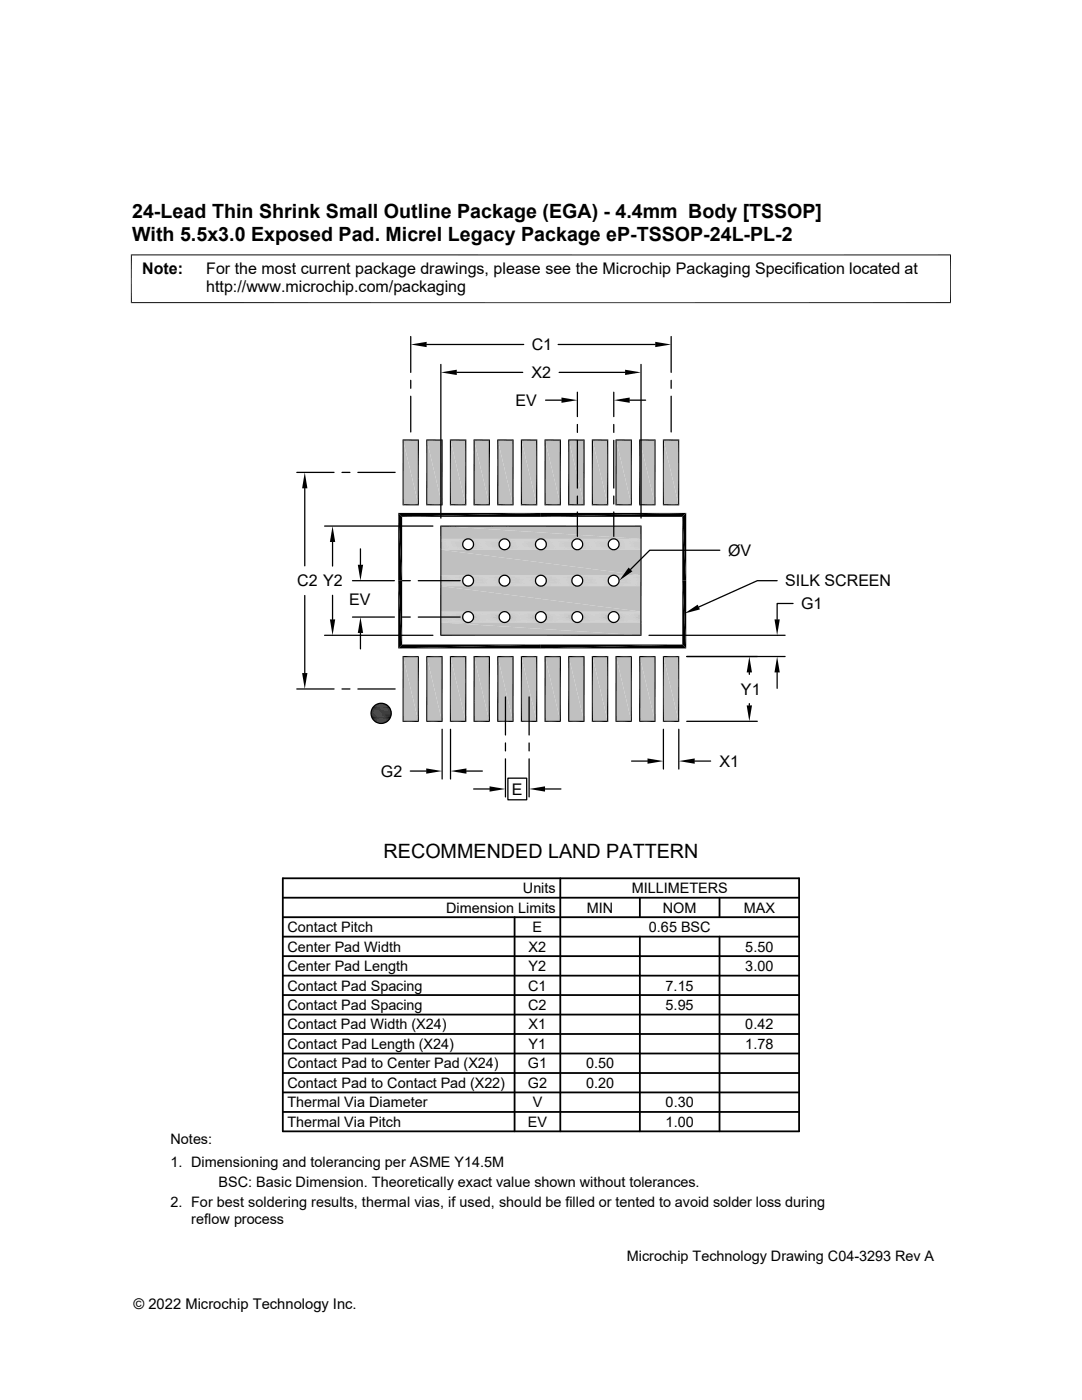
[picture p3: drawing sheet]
<svg xmlns="http://www.w3.org/2000/svg" width="216mm" height="279mm" viewBox="0 0 216 279" stroke-linecap="round" stroke-linejoin="round" font-family="sans-serif">
<g fill="#c0c0c0">
<path d="M80.4 87.8l3.1 12.9h-3.1z"/>
<path d="M80.4 87.8h3.1v12.9z"/>
<path d="M80.4 131l3.1 13h-3.1z"/>
<path d="M80.4 131h3.1v13z"/>
<path d="M85.2 131l3 13h-3z"/>
<path d="M85.2 131h3v13z"/>
<path d="M89.9 131l3 13h-3z"/>
<path d="M89.9 131h3v13z"/>
<path d="M94.6 131l3 13h-3z"/>
<path d="M94.6 131h3v13z"/>
<path d="M99.3 131l3.1 13h-3.1z"/>
<path d="M99.3 131h3.1v13z"/>
<path d="M104 131l3.1 13h-3.1z"/>
<path d="M104 131h3.1v13z"/>
<path d="M108.8 131l3 13h-3z"/>
<path d="M108.8 131h3v13z"/>
<path d="M113.5 131l3 13h-3z"/>
<path d="M113.5 131h3v13z"/>
<path d="M118.2 131l3.1 13h-3.1z"/>
<path d="M118.2 131h3.1v13z"/>
<path d="M122.9 131l3.1 13h-3.1z"/>
<path d="M122.9 131h3.1v13z"/>
<path d="M127.7 131l3 13h-3z"/>
<path d="M127.7 131h3v13z"/>
<path d="M132.4 131l3 13h-3z"/>
<path d="M132.4 131h3v13z"/>
<path d="M87.9 105l40 2.5h-40z"/>
<path d="M87.9 105h40v2.5z"/>
</g>
<g fill="none" stroke="#c0c0c0" stroke-width=".2">
<path d="M87.9 107.6h5.4M87.9 107.6h5.2M87.9 107.7h5M87.9 107.8h4.9M87.9 108h4.7M87.9 108.1h4.6M87.9 108.3h4.5M87.9 108.7h4.4M87.9 108.9h4.5M87.9 109.1h4.6M87.9 109.3h4.7M87.9 109.4h4.9"/>
<path d="M87.9 109.5h5M87.9 109.6h5.2M87.9 109.7h5.4M93.5 107.6h7.1M93.5 109.7h7.1M93.7 107.6h6.7M93.7 109.6h6.7M93.9 107.7h6.3M93.9 109.5h6.3M94.1 109.4h5.9M94.1 107.8h5.9M94.2 109.3h5.7"/>
<path d="M94.2 108h5.7M94.3 108.1h5.4M94.3 109.1h5.4M94.4 108.9h5.3M94.4 108.3h5.3M94.5 108.7h5.1M100.8 107.6h7M100.8 109.7h7M101 109.6h6.6M101 107.6h6.6M101.2 107.7h6.2M101.2 109.5h6.2"/>
<path d="M101.3 107.8h6M101.3 109.4h6M101.5 109.3h5.6M101.5 108h5.6M101.6 109.1h5.4M101.6 108.1h5.4M101.7 108.9h5.2M101.7 108.3h5.2M101.7 108.7h5.1M108 107.6h7.1M108 109.7h7.1M108.2 107.6h6.7"/>
<path d="M108.2 109.6h6.7M108.4 109.5h6.3M108.4 107.7h6.3M108.6 107.8h5.9M108.6 109.4h5.9M108.7 109.3h5.7M108.7 108h5.7M108.9 108.1h5.4M108.9 109.1h5.4M108.9 108.9h5.3M108.9 108.3h5.3M109 108.7h5.1"/>
<path d="M115.3 109.7h7.1M115.3 107.6h7.1M115.5 107.6h6.7M115.5 109.6h6.7M115.7 107.7h6.3M115.7 109.5h6.3M115.8 109.4h6M115.8 107.8h6M116 108h5.6M116 109.3h5.6M116.1 109.1h5.4M116.1 108.1h5.4"/>
<path d="M116.2 108.9h5.2M116.2 108.3h5.2M116.3 108.7h5.1M122.6 107.6h5.3M122.6 109.7h5.3M122.8 107.6h5.1M122.8 109.6h5.1M122.9 109.5h5M122.9 107.7h5M123.1 107.8h4.8M123.1 109.4h4.8M123.3 109.3h4.6"/>
<path d="M123.3 108h4.6M123.4 108.1h4.5M123.4 109.1h4.5M123.5 108.9h4.4M123.5 108.3h4.4M123.5 108.7h4.4"/>
</g>
<path d="M87.9 108.5h4.4M94.5 108.5h5.1M101.7 108.5h5.1M109 108.5h5.1M116.3 108.5h5.1M123.5 108.5h4.4" fill="none" stroke="#c0c0c0" stroke-width=".21"/>
<g fill="#c0c0c0">
<path d="M87.9 109.7l40 5.1h-40z"/>
<path d="M87.9 109.7h40v5.1z"/>
</g>
<g fill="none" stroke="#c0c0c0" stroke-width=".2">
<path d="M87.9 114.8h5.4M87.9 114.9h5.2M87.9 115h5M87.9 115.1h4.9M87.9 115.2h4.7M87.9 115.4h4.6M87.9 115.8h4.4M87.9 116h4.4M87.9 116.4h4.6M87.9 116.5h4.7M87.9 116.7h4.9M87.9 116.8h5"/>
<path d="M87.9 116.9h5.2M87.9 117h5.4M93.5 114.8h7.1M93.5 117h7.1M93.7 114.9h6.7M93.7 116.9h6.7M93.9 115h6.3M93.9 116.8h6.3M94.1 116.7h5.9M94.1 115.1h5.9M94.2 116.5h5.7M94.2 115.2h5.7"/>
<path d="M94.3 115.4h5.4M94.3 116.4h5.4M94.5 116h5.1M94.5 115.8h5.1M100.8 114.8h7M100.8 117h7M101 116.9h6.6M101 114.9h6.6M101.2 115h6.2M101.2 116.8h6.2M101.3 115.1h6M101.3 116.7h6"/>
<path d="M101.5 116.5h5.6M101.5 115.2h5.6M101.6 116.4h5.4M101.6 115.4h5.4M101.7 115.8h5.1M101.7 116h5.1M108 114.8h7.1M108 117h7.1M108.2 114.9h6.7M108.2 116.9h6.7M108.4 116.8h6.3M108.4 115h6.3"/>
<path d="M108.6 115.1h5.9M108.6 116.7h5.9M108.7 116.5h5.7M108.7 115.2h5.7M108.9 115.4h5.4M108.9 116.4h5.4M109 115.8h5.1M109 116h5.1M115.3 117h7.1M115.3 114.8h7.1M115.5 114.9h6.7M115.5 116.9h6.7"/>
<path d="M115.7 115h6.3M115.7 116.8h6.3M115.8 116.7h6M115.8 115.1h6M116 115.2h5.6M116 116.5h5.6M116.1 116.4h5.4M116.1 115.4h5.4M116.3 115.8h5.1M116.3 116h5.1M122.6 114.8h5.3M122.6 117h5.3"/>
<path d="M122.8 114.9h5.1M122.8 116.9h5.1M122.9 116.8h5M122.9 115h5M123.1 115.1h4.8M123.1 116.7h4.8M123.3 116.5h4.6M123.3 115.2h4.6M123.4 115.4h4.5M123.4 116.4h4.5M123.5 116h4.4M123.5 115.8h4.4"/>
</g>
<path d="M87.9 115.6h4.5M87.9 116.2h4.5M94.4 116.2h5.3M94.4 115.6h5.3M101.7 116.2h5.2M101.7 115.6h5.2M108.9 116.2h5.3M108.9 115.6h5.3M116.2 116.2h5.2M116.2 115.6h5.2M123.5 116.2h4.4M123.5 115.6h4.4" fill="none" stroke="#c0c0c0" stroke-width=".21"/>
<g fill="#c0c0c0">
<path d="M87.9 117l40 5.1h-40z"/>
<path d="M87.9 117h40v5.1z"/>
</g>
<g fill="none" stroke="#c0c0c0" stroke-width=".2">
<path d="M87.9 122.1h5.4M87.9 122.1h5.2M87.9 122.2h5M87.9 122.4h4.9M87.9 122.5h4.7M87.9 122.7h4.6M87.9 122.9h4.5M87.9 123.1h4.4M87.9 123.5h4.5M87.9 123.6h4.6M87.9 123.8h4.7M87.9 124h4.9"/>
<path d="M87.9 124.1h5M87.9 124.2h5.2M87.9 124.2h5.4M93.5 122.1h7.1M93.5 124.2h7.1M93.7 122.1h6.7M93.7 124.2h6.7M93.9 122.2h6.3M93.9 124.1h6.3M94.1 124h5.9M94.1 122.4h5.9M94.2 123.8h5.7"/>
<path d="M94.2 122.5h5.7M94.3 122.7h5.4M94.3 123.6h5.4M94.4 123.5h5.3M94.4 122.9h5.3M94.5 123.1h5.1M100.8 122.1h7M100.8 124.2h7M101 124.2h6.6M101 122.1h6.6M101.2 122.2h6.2M101.2 124.1h6.2"/>
<path d="M101.3 122.4h6M101.3 124h6M101.5 123.8h5.6M101.5 122.5h5.6M101.6 123.6h5.4M101.6 122.7h5.4M101.7 123.5h5.2M101.7 122.9h5.2M101.7 123.1h5.1M108 122.1h7.1M108 124.2h7.1M108.2 122.1h6.7"/>
<path d="M108.2 124.2h6.7M108.4 124.1h6.3M108.4 122.2h6.3M108.6 122.4h5.9M108.6 124h5.9M108.7 123.8h5.7M108.7 122.5h5.7M108.9 122.7h5.4M108.9 123.6h5.4M108.9 123.5h5.3M108.9 122.9h5.3M109 123.1h5.1"/>
<path d="M115.3 124.2h7.1M115.3 122.1h7.1M115.5 122.1h6.7M115.5 124.2h6.7M115.7 122.2h6.3M115.7 124.1h6.3M115.8 124h6M115.8 122.4h6M116 122.5h5.6M116 123.8h5.6M116.1 123.6h5.4M116.1 122.7h5.4"/>
<path d="M116.2 123.5h5.2M116.2 122.9h5.2M116.3 123.1h5.1M122.6 122.1h5.3M122.6 124.2h5.3M122.8 122.1h5.1M122.8 124.2h5.1M122.9 124.1h5M122.9 122.2h5M123.1 122.4h4.8M123.1 124h4.8M123.3 123.8h4.6"/>
<path d="M123.3 122.5h4.6M123.4 122.7h4.5M123.4 123.6h4.5M123.5 123.5h4.4M123.5 122.9h4.4M123.5 123.1h4.4"/>
</g>
<path d="M87.9 123.3h4.4M94.5 123.3h5.1M101.7 123.3h5.1M109 123.3h5.1M116.3 123.3h5.1M123.5 123.3h4.4" fill="none" stroke="#c0c0c0" stroke-width=".21"/>
<g fill="#c0c0c0">
<path d="M87.9 124.2l40 2.6h-40z"/>
<path d="M87.9 124.2h40v2.6z"/>
<path d="M132.4 87.8l3 12.9h-3z"/>
<path d="M132.4 87.8h3v12.9z"/>
<path d="M127.7 87.8l3 12.9h-3z"/>
<path d="M127.7 87.8h3v12.9z"/>
<path d="M122.9 87.8l3.1 12.9h-3.1z"/>
<path d="M122.9 87.8h3.1v12.9z"/>
<path d="M118.2 87.8l3.1 12.9h-3.1z"/>
<path d="M118.2 87.8h3.1v12.9z"/>
<path d="M113.5 87.8l3 12.9h-3z"/>
<path d="M113.5 87.8h3v12.9z"/>
<path d="M108.8 87.8l3 12.9h-3z"/>
<path d="M108.8 87.8h3v12.9z"/>
<path d="M104 87.8l3.1 12.9h-3.1z"/>
<path d="M104 87.8h3.1v12.9z"/>
<path d="M99.3 87.8l3.1 12.9h-3.1z"/>
<path d="M99.3 87.8h3.1v12.9z"/>
<path d="M94.6 87.8l3 12.9h-3z"/>
<path d="M94.6 87.8h3v12.9z"/>
<path d="M89.9 87.8l3 12.9h-3z"/>
<path d="M89.9 87.8h3v12.9z"/>
<path d="M85.2 87.8l3 12.9h-3z"/>
<path d="M85.2 87.8h3v12.9z"/>
</g>
<g fill="none" stroke="#000" stroke-width=".21">
<path d="M80.4 87.7v13.2M83.5 87.7v13.2M85.2 87.7v13.2M89.9 87.7v13.2M126 87.7v13.2M130.7 87.7v13.2M132.4 87.7v13.2M135.4 87.7v13.2M80.4 130.9v13.2M83.5 130.9v13.2M85.2 130.9v13.2M89.9 130.9v13.2"/>
<path d="M126 130.9v13.2M130.7 130.9v13.2M132.4 130.9v13.2M135.4 130.9v13.2"/>
</g>
<g fill="none" stroke="#000" stroke-width=".23">
<path d="M80.3 87.8h3.3M85 87.8h3.3M88.2 87.7v13.2M89.8 87.8h3.2M92.9 87.7v13.2M94.5 87.8h3.3M94.6 87.7v13.2M97.7 87.7v13.2M99.2 87.8h3.3M99.3 87.7v13.2M102.4 87.7v13.2M103.9 87.8h3.3"/>
<path d="M104 87.7v13.2M107.1 87.7v13.2M108.6 87.8h3.3M108.8 87.7v13.2M111.8 87.7v13.2M113.4 87.8h3.2M113.5 87.7v13.2M116.5 87.7v13.2M118.1 87.8h3.3M118.2 87.7v13.2M121.3 87.7v13.2M122.8 87.8h3.3"/>
<path d="M122.9 87.7v13.2M127.6 87.7v13.2M130.8 87.8h-3.3M132.3 87.8h3.2M80.3 100.7h3.3M85 100.7h3.3M87.8 105h40.2M88 104.9v22M89.8 100.7h3.2M94.5 100.7h3.3M99.2 100.7h3.3M103.9 100.7h3.3"/>
<path d="M108.6 100.7h3.3M113.4 100.7h3.2M118.1 100.7h3.3M122.8 100.7h3.3M127.5 100.7h3.3M127.9 104.9v22M132.3 100.7h3.2M80.3 131h3.3M85 131h3.3M87.8 126.8h40.2M88.2 130.9v13.2M89.8 131h3.2"/>
<path d="M92.9 130.9v13.2M94.5 131h3.3M94.6 130.9v13.2M97.7 130.9v13.2M99.2 131h3.3M99.3 130.9v13.2M102.4 130.9v13.2M103.9 131h3.3M104 130.9v13.2M107.1 130.9v13.2M108.6 131h3.3M108.8 130.9v13.2"/>
<path d="M111.8 130.9v13.2M113.4 131h3.2M113.5 130.9v13.2M116.5 130.9v13.2M118.1 131h3.3M118.2 130.9v13.2M121.3 130.9v13.2M122.8 131h3.3M122.9 130.9v13.2M127.5 131h3.3M127.6 130.9v13.2M132.3 131h3.2"/>
<path d="M80.3 144h3.3M85 144h3.3M89.8 144h3.2M94.5 144h3.3M99.2 144h3.3M103.9 144h3.3M108.6 144h3.3M113.4 144h3.2M118.1 144h3.3M122.8 144h3.3M127.5 144h3.3M132.3 144h3.2"/>
</g>
<g fill="none" stroke="#000" stroke-width=".25">
<path d="M82 67.2v7.1M82 75.9v1.6M82 79.1v7.1M85.1 68.7h19.4M88 72.7v30.7M91.1 74.3h13.2M108.9 79.9h3.1M111.4 68.7h19.3M111.6 74.3h13.1M115.2 78.3v4.8M122.5 78.3v4.8M125.6 79.9h3.2"/>
<path d="M127.9 72.7v30.7M133.9 67.2v7.1M133.9 75.9v1.6M133.9 79.1v7.1M59.2 94.3h7.5M60.8 97.5v15.4M68.2 94.3h1.6M71.4 94.3h7.4M115.2 84.7v1.6M115.2 87.9v9.5M115.2 99v1.6M122.5 84.7v1.6"/>
<path d="M122.5 87.9v9.5M122.5 99v1.6M60.8 118.9v15.4M64.8 105h21.6M66.4 108.2v4.8M66.4 118.8v4.8M70.3 115.9h8.4M71.9 109.5v3.2M80.3 115.9h1.6M83.5 115.9h8.3M115.2 102.2v4.8M122.5 102.2v4.8"/>
<path d="M143.6 109.8h-14l-3.8 3.8M155.1 115.9h-4l-11.7 5.2M59.2 137.5h7.5M64.8 126.8h21.6M68.2 137.5h1.6M70.3 123.1h8.4M71.4 137.5h7.4M71.9 126.3v3.2M80.3 123.1h1.6M83.5 123.1h8.3M100.9 139.1v7.6M105.6 139.1v7.6"/>
<path d="M129.5 126.8h27.2M137 131h19.7M149.5 134.2v.4M155.1 134.2v3.2M158.2 120.4h-3.1v3.2M81.9 153.9h3.1M88.2 145.5v10M89.9 145.5v10M93.1 153.9h3.1M94.5 157.5h3.2M100.9 148.3v1.6M100.9 151.4v7.6"/>
<path d="M101.3 155.3h3.8v4.3h-3.8zM105.6 148.3v1.6M105.6 151.4v7.6M108.8 157.5h3.1M126 151.9h3.2M132.4 145.5v8M135.4 145.5v8M137 144h14.1M138.6 151.9h3.2M149.5 140.4v.4"/>
<circle cx="93.4" cy="115.9" r="1.07"/>
<circle cx="93.4" cy="108.6" r="1.07"/>
<circle cx="100.7" cy="108.6" r="1.07"/>
<circle cx="100.7" cy="115.9" r="1.07"/>
<circle cx="107.9" cy="115.9" r="1.07"/>
<circle cx="107.9" cy="108.6" r="1.07"/>
<circle cx="115.2" cy="108.6" r="1.07"/>
<circle cx="115.2" cy="115.9" r="1.07"/>
<circle cx="122.5" cy="115.9" r="1.07"/>
<circle cx="122.5" cy="108.6" r="1.07"/>
<circle cx="93.4" cy="123.1" r="1.07"/>
<circle cx="100.7" cy="123.1" r="1.07"/>
<circle cx="107.9" cy="123.1" r="1.07"/>
<circle cx="115.2" cy="123.1" r="1.07"/>
<circle cx="122.5" cy="123.1" r="1.07"/>
<circle cx="76" cy="142.4" r="2.01"/>
</g>
<g fill="none" stroke="#000" stroke-width=".36">
<path d="M56.4 179.2h103M56.4 175.3h103v50.5h-103zM111.8 175.3v50.5M127.7 179.2v3.8M143.6 179.2v3.8M56.4 183h103M56.4 190.8h103M56.4 186.9h103M56.4 194.7h103M56.4 198.6h103M102.7 183v42.8M127.7 186.9v38.9"/>
<path d="M143.6 186.9v38.9M56.4 202.5h103M56.4 206.4h103M56.4 218h103M56.4 210.2h103M56.4 214.1h103M56.4 221.9h103"/>
</g>
<g fill="#000">
<path d="M82 68.7l3.1-.5v1.1zM88 74.3l3.1-.5v1zM112 79.3l3.2 .6-3.2 .5zM124.7 73.8l3.2 .5-3.2 .5zM122.5 79.9l3.1-.6v1.1zM130.7 68.2l3.2 .5-3.2 .6zM60.8 94.3l.5 3.2h-1zM66.4 105l.5 3.2h-1.1zM71.4 112.7h1.1l-.6 3.2zM79.5 102.4l.7 13.5h-.7zM79.5 102.4h28.4l-27.7 .7zM79.5 115.9l.7 12.7-.7 .8z"/>
<path d="M79.5 102.4l.7 .7v12.8zM80.2 103.1l27.7-.7v.7zM79.5 115.9h.7v12.7zM125.4 113.3l.8 .7-2.7 1.9zM136.1 103.1l.8 12.8h-.8zM107.9 103.1l29-.7-.8 .7zM136.1 115.9l.8 13.5-.8-.8zM136.9 102.4v13.5l-.8-12.8zM107.9 102.4h29l-29 .7zM136.1 115.9h.8v13.5zM60.3 134.3h1l-.5 3.2zM65.8 123.6h1.1l-.5 3.2z"/>
<path d="M71.9 123.1l.6 3.2h-1.1zM79.5 129.4l28.4-.8v.8zM79.5 129.4l.7-.8h27.7zM107.9 128.6h28.2l-28.2 .8zM107.9 129.4l28.2-.8 .8 .8zM136.5 122.4l2.7-1.7 .5 .9zM149.5 131l.6 3.2h-1.1zM155.1 131l.5 3.2h-1.1zM154.5 123.6h1.1l-.5 3.2zM75 144.1l1.9 .1zM75.2 140.5l1.9 .1zM75.2 144.2l1.5 .1z"/>
<path d="M75.2 144.2h1.7zM75.2 140.5h1.7zM75.4 140.4l1.5 .1zM75.4 144.3h1.1zM75.4 144.3h1.3zM75.4 140.4h1.3zM75.6 140.4h1.1zM75.6 144.3l.7 .1zM75.6 144.3h.9zM75.6 140.4h.9zM75.8 140.4h.7zM75.8 144.4h.5z"/>
<path d="M75.8 140.4h.5zM85 153.4l3.2 .5-3.2 .5zM89.9 153.9l3.2-.5v1zM97.7 156.9l3.2 .6-3.2 .5zM105.6 157.5l3.2-.6v1.1zM129.2 151.4l3.2 .5-3.2 .5zM135.4 151.9l3.2-.5v1zM149 140.8h1.1l-.6 3.2z"/>
</g>
<g fill="none" stroke="#000" stroke-width=".2">
<path d="M26.1 50.9h163.7M26.2 50.8v9.7M189.7 50.8v9.7M26.1 60.4h163.7M74 142.1h4.1M74 142.3h4.1M74 142.5h4.1M74 142.7h4.1M74.1 141.9h4M74.1 142.8h4M74.1 143h3.9M74.1 141.7h3.9"/>
<path d="M74.2 141.5h3.8M74.2 143.2h3.8M74.3 143.4h3.6M74.3 141.4h3.6M74.4 143.5h3.4M74.4 141.2h3.4M74.5 141h3.1M74.5 143.7h3.1M74.6 143.8h2.9M74.6 140.9h2.9M74.7 140.8h2.7M74.7 144h2.7"/>
<path d="M74.9 144.1h2.3M74.9 140.7h2.3M75 144.2h2.1M75 140.6h2.1"/>
</g>
<g font-size="3.9">
<text x="26.4" y="43.5">24-Lead Thin Shrink Small Outline Package (EGA) - 4.4mm Body [TSSOP]</text>
<text x="26.4" y="48">With 5.5x3.0 Exposed Pad. Micrel Legacy Package eP-TSSOP-24L-PL-2</text>
<text x="76.5" y="171.1">RECOMMENDED LAND PATTERN</text>
</g>
<g font-size="3.2">
<text x="28.4" y="54.6">Note:</text>
<text x="41.1" y="58.3">http://www.microchip.com/packaging</text>
<text x="41.1" y="54.6">For the most current package drawings, please see the Microchip Packaging Specification located at</text>
<text x="106.1" y="69.9">C1</text>
<text x="106.1" y="75.5">X2</text>
<text x="102.8" y="81">EV</text>
<text x="145.3" y="111">ØV</text>
<text x="59.3" y="117">C2 Y2</text>
<text x="156.7" y="117">SILK SCREEN</text>
<text x="69.7" y="120.7">EV</text>
<text x="159.9" y="121.6">G1</text>
<text x="147.8" y="138.6">Y1</text>
<text x="76" y="155">G2</text>
<text x="143.6" y="153">X1</text>
<text x="102.1" y="158.6">E</text>
</g>
<g font-size="2.9">
<text x="104.3" y="178.2">Units</text>
<text x="126" y="178.2">MILLIMETERS</text>
<text x="89" y="182.1">Dimension Limits</text>
<text x="117.1" y="182.1">MIN</text>
<text x="132.3" y="182.1">NOM</text>
<text x="148.4" y="182.1">MAX</text>
<text x="57.3" y="189.9">Center Pad Width</text>
<text x="57.3" y="186">Contact Pitch</text>
<text x="105.5" y="189.9">X2</text>
<text x="106.3" y="186">E</text>
<text x="129.5" y="186">0.65 BSC</text>
<text x="148.7" y="189.9">5.50</text>
<text x="57.3" y="197.7">Contact Pad Spacing</text>
<text x="57.3" y="193.8">Center Pad Length</text>
<text x="105.4" y="197.7">C1</text>
<text x="105.5" y="193.8">Y2</text>
<text x="132.8" y="197.7">7.15</text>
<text x="148.7" y="193.8">3.00</text>
<text x="57.3" y="201.6">Contact Pad Spacing</text>
<text x="105.4" y="201.6">C2</text>
<text x="132.8" y="201.6">5.95</text>
<text x="57.3" y="209.3">Contact Pad Length (X24)</text>
<text x="57.3" y="205.4">Contact Pad Width (X24)</text>
<text x="105.5" y="209.3">Y1</text>
<text x="105.5" y="205.4">X1</text>
<text x="148.7" y="209.3">1.78</text>
<text x="148.7" y="205.4">0.42</text>
<text x="57.3" y="213.2">Contact Pad to Center Pad (X24)</text>
<text x="105.3" y="213.2">G1</text>
<text x="116.9" y="213.2">0.50</text>
<text x="57.3" y="217.1">Contact Pad to Contact Pad (X22)</text>
<text x="57.3" y="221">Thermal Via Diameter</text>
<text x="105.3" y="217.1">G2</text>
<text x="106.3" y="221">V</text>
<text x="116.9" y="217.1">0.20</text>
<text x="132.8" y="221">0.30</text>
<text x="57.3" y="224.9">Thermal Via Pitch</text>
<text x="105.3" y="224.9">EV</text>
<text x="132.8" y="224.9">1.00</text>
<text x="34" y="228.3">Notes:</text>
<text x="34" y="232.9">1. Dimensioning and tolerancing per ASME Y14.5M</text>
<text x="43.6" y="236.9">BSC: Basic Dimension. Theoretically exact value shown without tolerances.</text>
<text x="34" y="241">2. For best soldering results, thermal vias, if used, should be filled or tented to avoid solder loss during</text>
<text x="38.1" y="244.3">reflow process</text>
<text x="125.1" y="251.7">Microchip Technology Drawing C04-3293 Rev A</text>
<text x="26.6" y="261.3">© 2022 Microchip Technology Inc.</text>
</g>
</svg>
